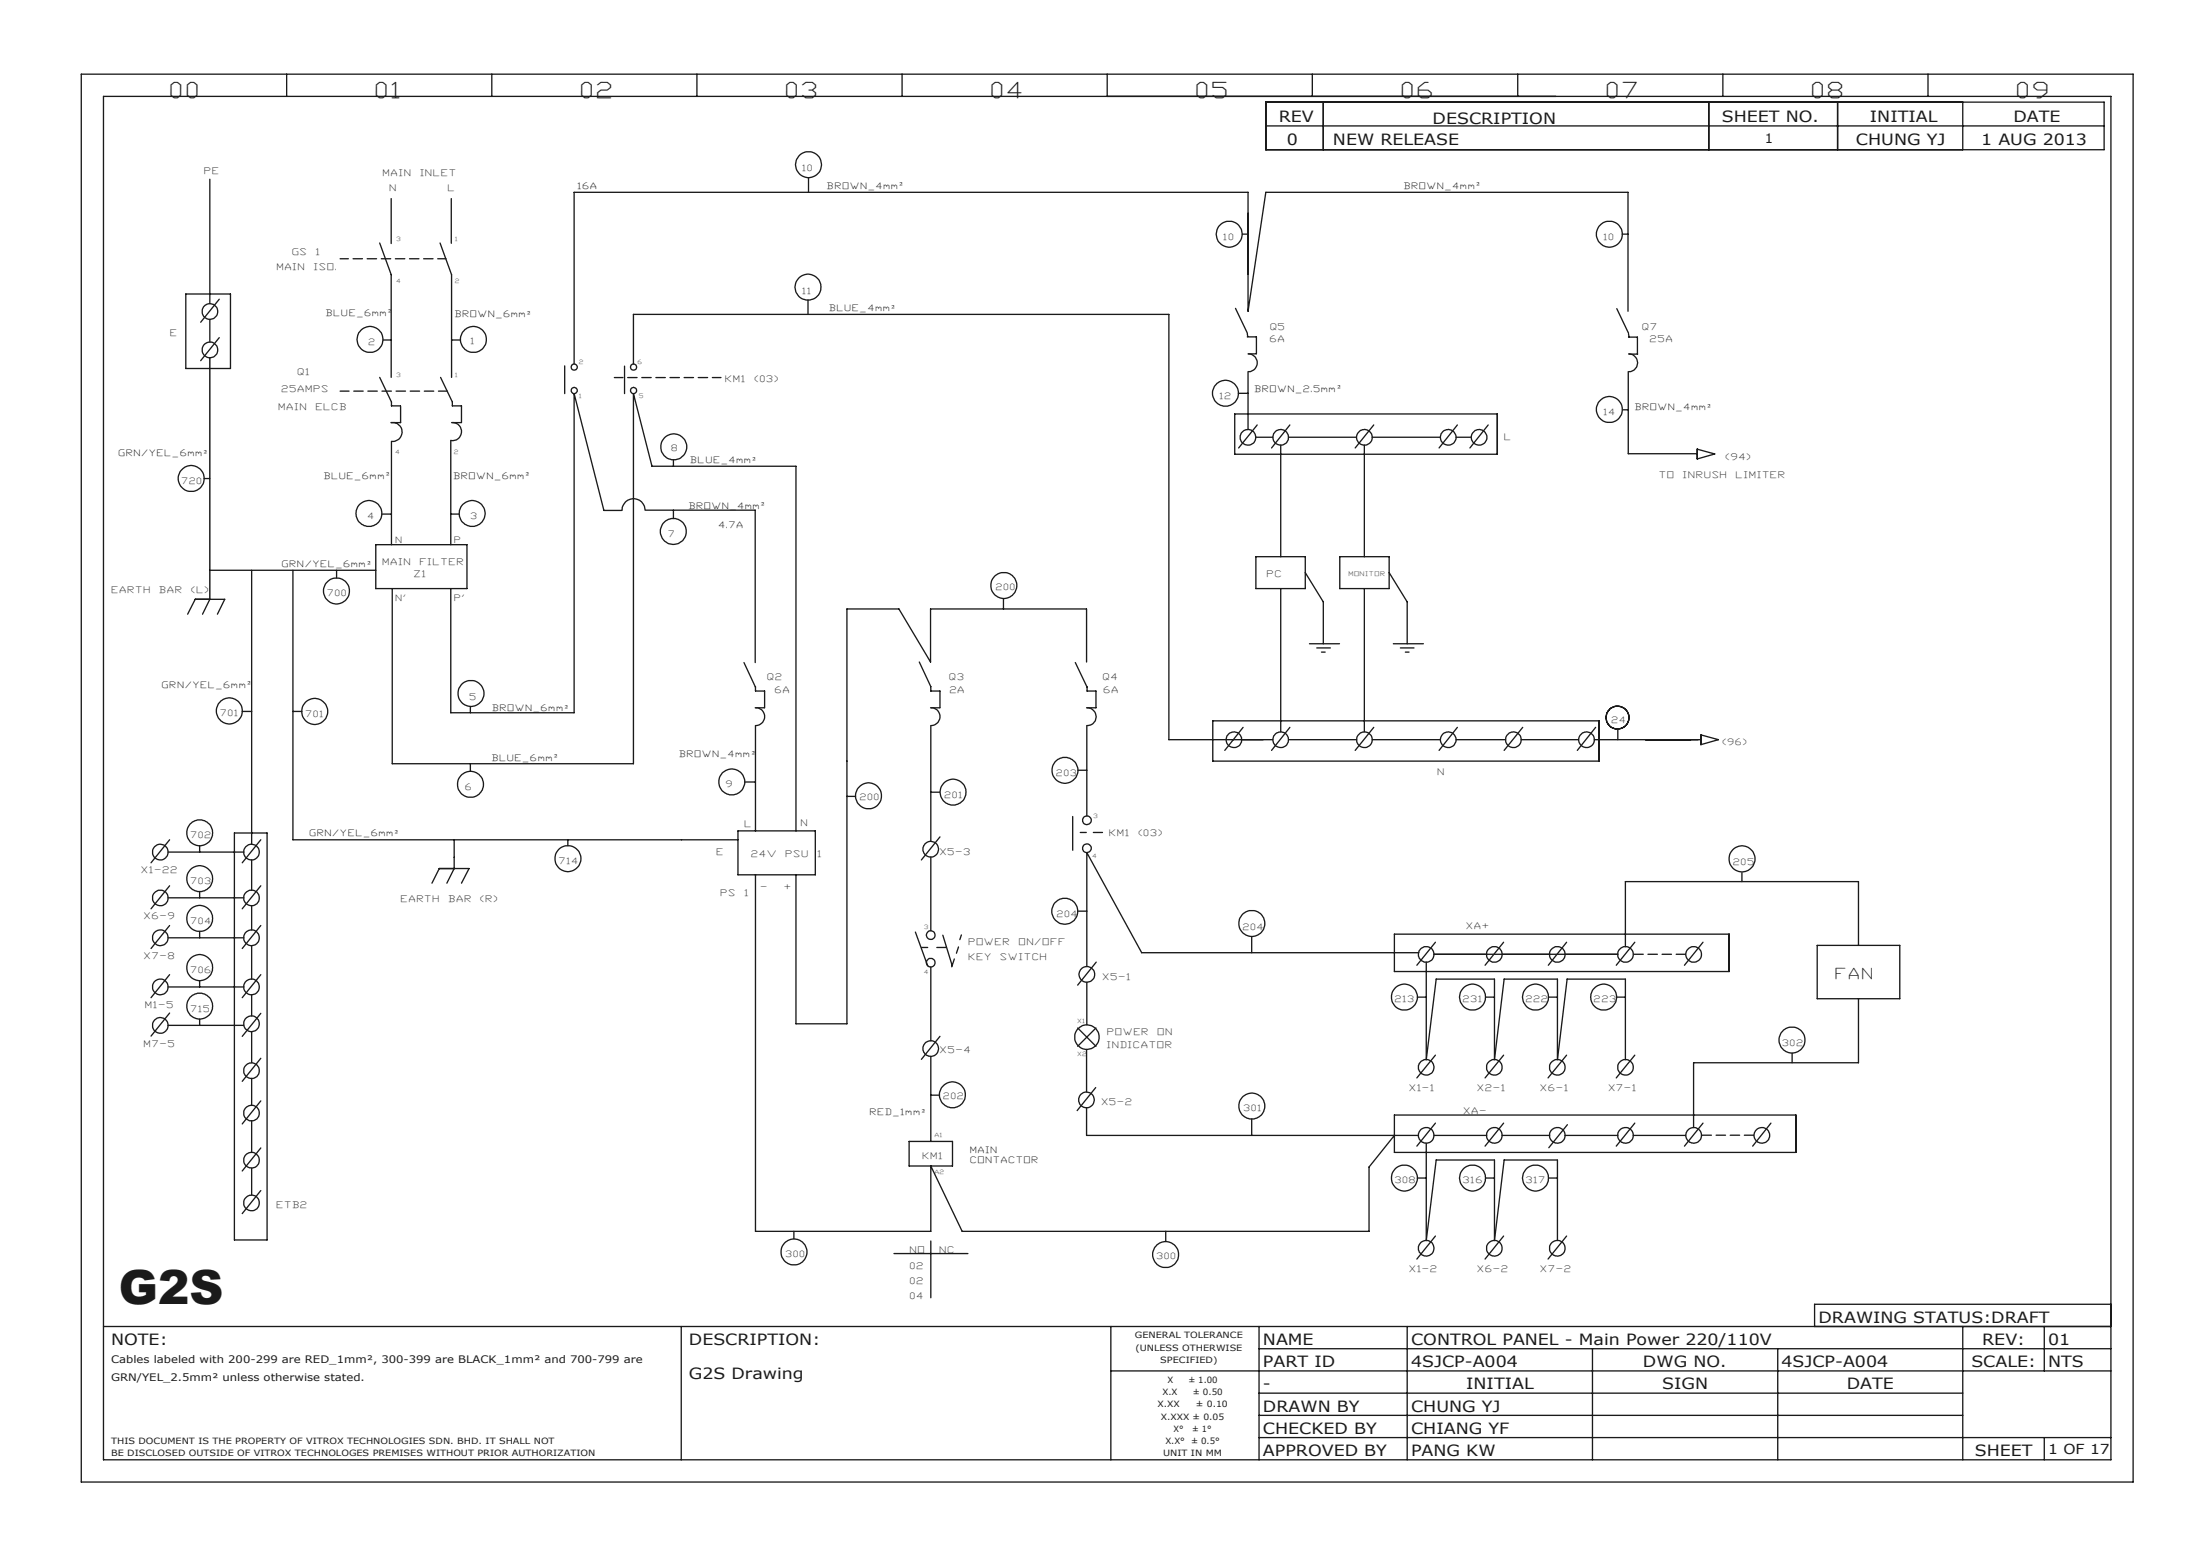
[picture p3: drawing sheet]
<svg xmlns="http://www.w3.org/2000/svg" width="297mm" height="210mm" viewBox="0 0 297 210" stroke-linecap="round" stroke-linejoin="round" font-family="sans-serif">
<g fill="none" stroke="#191924" stroke-width=".18">
<path d="M11 10h277v190h-277zM14 13h271v184h-271zM38.7 10v3M66.4 10v3M94.1 10v3M121.8 10v3M149.5 10v3M170.9 17h113.2M170.9 13.8h113.2v6.4h-113.2zM177.2 10v3M178.6 13.8v6.4M204.9 10v3"/>
<path d="M230.7 13.8v6.4M232.6 10v3M248.1 13.8v6.4M260.3 10v3M265 13.8v6.4M25.1 39.7h6v10h-6zM28.3 24.2v16.8M51.3 32.8l1.5 4.3v13.8M52.8 26.8v6.1M59.4 32.8l1.6 4.3v13.8M60.9 26.8v6M109.1 24v2"/>
<path d="M167.7 31.6h.8M219 31.6h.8M28.3 43.1v3.1M29.6 45.6l-2.5 3.1M29.6 40.4l-2.5 3.1M51.3 50.9l1.5 3.3v.6h1.2M51.7 45.9h1.1M54.1 54.8v2.2h-1.3a1.28 1.28 0 0 1 1.5 1.3 1.28 1.28 0 0 1-1.5 1.3v13.9M59.5 50.9l1.6 3.3M61 57h1.3M61 45.9h1.2M61.1 57a1.21 1.21 0 0 1 1.2 1.4 1.21 1.21 0 0 1-1.4 1v14.1"/>
<path d="M61.1 54.3v.5h1.2v2.2M76.2 49.4v3.7M84.3 49.4v3.7M85.5 49.1v-6.7h72.3v57.4h14M109.1 40.5v1.9M166.7 55.9h35.4v5.4h-35.4zM166.8 41.6l1.6 3.3M167.2 53.1h1.3M168.4 45l.1 .4M168.4 45.5h1.2v2.2M169.5 59h2.3M169.6 47.8h-1.1a1.2 1.2 0 0 1 1.2 1.2 1.2 1.2 0 0 1-1.2 1.2v7.8"/>
<path d="M169.7 57.4l-2.5 3.1M174 59h9.1M174.1 57.4l-2.4 3.1M185.2 59h9.3M185.5 57.4l-2.5 3.1M196.6 59h2M196.7 57.4l-2.4 3.1M200.9 57.4l-2.5 3.1M218.3 41.7l1.6 3.3M219.1 55.3h.7M219.8 42v-16h-48.9l-2.4 16v-16h-91v23.1M219.8 47.8a1.2 1.2 0 0 1 1.3 1.2 1.2 1.2 0 0 1-1.3 1.2v11h9.3"/>
<path d="M219.9 45.5h1.2v2.3M219.9 45.1v.4M219.9 47.8h1.2M27.6 64.6h.7M28.4 77h22.3M34 77v36.9M39.5 77v36.3h60.1M45.4 77v1M50.7 73.5h12.3v5.9h-12.3zM51.5 69.4h1.3M53 79.5v23.6h32.5v-50l2.5 9.8h19.5v49.2M60.9 79.5v16.7h16.6v-43.1l4 15.8h2.5a1.57 1.57 0 0 1 1.5-1.6 1.57 1.57 0 0 1 1.6 1.6h14.9v20.5"/>
<path d="M60.9 69.4h1.1M90.9 62v.9M90.9 68.9v1.1M169.5 75.1h6.7v4.3h-6.7zM172.9 60.1v15M172.9 79.4v19.4M176.2 77.3l2.4 3.9v5.7M180.9 75.1h6.6v4.3h-6.6zM184.2 60.1v15M184.2 79.4v19.4M187.5 77.3l2.5 3.9v5.7M229.1 60.6v1.3l2.4-.6-2.3-.7"/>
<path d="M25.3 82.9l1.1-2h3.9l-.9 2M28.3 80.9l-1 2M32.7 96h1.3M39.5 96h1.2M63.5 95.3v.9M100.4 89.4l1.6 3.3M102 95.5h1.2M102 93.3h1.2v2.2M102 92.7v.5M102 95.5a1.2 1.2 0 0 1 1.2 1.2 1.2 1.2 0 0 1-1.2 1.2v14.2M124.1 89.4l1.6 3.3v.6h1.2v2.2M125.6 95.5h1.3"/>
<path d="M125.7 95.5a1.2 1.2 0 0 1 1.2 1.2 1.2 1.2 0 0 1-1.2 1.2v15.7M135.5 80.8v1.4M145.2 89.4l1.6 3.3M146.6 82.2h-21v7.2l-4.2-7.2h-7.1v56h-6.8v-20.1M146.7 82.2v7.2M146.7 95.5a1.2 1.2 0 0 1 1.3 1.2 1.2 1.2 0 0 1-1.3 1.2v12.2M146.8 92.7v.6h1.2v2.2h-1.3M163.7 97.3h52.2v5.4h-52.2zM167.8 98.2l-2.5 3.1M174 99.8h9.1M174.1 98.2l-2.4 3.1M176.8 86.9h4"/>
<path d="M177.8 87.4h1.8M178.4 88h.5M185.2 99.8h9.3M185.5 98.2l-2.5 3.1M188.1 86.9h4.1M189.1 87.4h1.8M189.7 88h.5M196.6 99.8h6.6M196.7 98.2l-2.4 3.1M205.4 99.8h7.7M205.6 98.2l-2.5 3.1M215.2 99.8h14.4"/>
<path d="M215.4 98.2l-2.5 3.1M218.4 98.4v1.4M229.6 99.2v1.3l2.4-.7-2.3-.6M22.7 115h10.2M22.9 119.5l-2.5 3.2M22.9 113.3l-2.5 3.1M27 114.2v.8M31.6 112.4h4.5v54.9h-4.5zM34 116.1v4M35.2 113.3l-2.5 3.1M35.2 119.5l-2.5 3.2M58.3 119.2l1-2h4l-1 2"/>
<path d="M61.3 113.3v3.9l-1 2M63.5 103.1v1M76.7 113.3v.8M99.6 112.1h10.5v6h-10.5zM100.5 105.5h1.5M102 118.1v48.1h23.7v-8.8l4.2 8.8h54.9v-8.7l3.4-4.3M114.3 107.5h1.2M125.7 115.7v9.9M125.7 106.9h1.2M126.9 113l-2.5 3.1M144.8 110.2v4.6M145.5 104h1.2"/>
<path d="M145.8 112.4h.8M147.6 112.4h1.2M235.2 117.8v1.2M22.7 121.2h10.2M22.7 133.2h10.2M22.7 138.4h10.2M22.7 126.6h10.2M22.9 131.5l-2.5 3.1M22.9 124.9l-2.5 3.1M22.9 136.7l-2.5 3.1M27 120.3v.9M27 125.7v.9"/>
<path d="M27 132.4v.8M27 137.5v.9M34 122.2v3.3M34 127.6v4.5M34 134.3v2.8M34 139.2v4.2M35.2 131.5l-2.5 3.1M35.2 124.9l-2.5 3.1M35.2 136.8l-2.5 3.1M123.6 125.8l1.6 4.5M124.4 127.9h.8M125.7 130.5v10"/>
<path d="M126.5 127.9h1.2M126.9 139.9l-2.5 3.1M127.3 126.2l1.3 4.1M128.8 129.4l-.3 1.1M129.4 127.8l-.3 .8M129.8 126.2l-.2 .6M145.5 123h1.2M145.5 138.7l2.5 2.5M146.7 132.6v5.7M148 138.7l-2.5 2.5M148 129.8l-2.5 3.2M169 126.4v2.2"/>
<path d="M188.2 126.1h45.2v5h-45.2zM191.3 134.6h1.2M191.6 128.6h-37.5l-7.4-13.5v15.3M192.5 129.8v13.2l1.4-10.9h7.9v10.9l1.3-10.9h7.2v10.9l1.3-10.9h7.8v10.9M193.6 128.8h24.8M193.8 127.2l-2.5 3.1M200.6 134.6h1.2M203 127.2l-2.5 3.1M209.1 134.6h1.2M211.5 127.2l-2.5 3.1M218.3 134.6h1.1M220.7 127.2l-2.5 3.1"/>
<path d="M229.9 127.2l-2.5 3.1M245.3 127.6h11.2v7.2h-11.2zM250.9 127.6v-8.6h-31.5v8.8M250.9 134.8v8.6h-22.3v8.8M34 145.5v3.7M34 151.3v4.2M34 157.6v3.7M35.2 142.8l-2.5 3.1M35.2 148.6l-2.5 3.1M35.2 154.9l-2.5 3.1M122.7 154h5.9v3.4h-5.9zM125.7 142.6v11.4"/>
<path d="M125.7 147.8h1.1M146.7 141.6v5.8M146.7 149.5v3.7h44.8M147.9 146.8l-2.5 3.1M169 151v2.2M188.2 150.5h54.2v5h-54.2zM191.3 159h1.2M192.5 154.3v13.1l1.4-10.8h7.9v10.8l1.3-10.8h7.2v10.8M193.6 153.2h7.1M193.8 142.4l-2.5 3.1M193.8 151.6l-2.5 3.1M200.6 159h1.2"/>
<path d="M202.8 153.2h6.4M203 142.4l-2.5 3.1M203 151.6l-2.5 3.1M209.1 159h1.2M211.3 153.2h7.1M211.5 142.4l-2.5 3.1M211.6 151.8l-2.5 3.1M220.5 153.2h7.1M220.7 142.4l-2.5 3.1M220.7 151.6l-2.5 3.1M229.9 151.6l-2.5 3.1M239.1 151.6l-2.5 3.1"/>
<path d="M241.9 142.1v1.3M14 179h271M35.2 160.7l-2.5 3.1M92 179v18M107.2 166.2v1M120.7 169.2h10M125.7 167.5v7.6M150 179v18M157.4 166.2v1.4M170 179v18M190 179v18M193.8 166.8l-2.5 3.1"/>
<path d="M203 166.8l-2.5 3.1M211.5 166.8l-2.5 3.1M265 179v18M276 179v6M285 176h-40v3M150 185h135M170 182h115M170 188h95M170 191h95M170 194h115M215 182v15M240 182v15"/>
<path d="M276 194v3"/>
<circle cx="109.1" cy="38.8" r="1.76"/>
<circle cx="109.2" cy="22.2" r="1.76"/>
<circle cx="166" cy="31.6" r="1.76"/>
<circle cx="217.3" cy="31.6" r="1.75"/>
<circle cx="28.3" cy="47.2" r="1.05"/>
<circle cx="28.3" cy="42" r="1.05"/>
<circle cx="50" cy="45.8" r="1.76"/>
<circle cx="63.9" cy="45.8" r="1.75"/>
<circle cx="77.5" cy="49.5" r=".42"/>
<circle cx="77.5" cy="52.7" r=".41"/>
<circle cx="85.5" cy="49.5" r=".42"/>
<circle cx="85.5" cy="52.7" r=".41"/>
<circle cx="165.4" cy="53.1" r="1.75"/>
<circle cx="168.5" cy="59" r="1.06"/>
<circle cx="172.9" cy="59" r="1.06"/>
<circle cx="184.2" cy="59" r="1.06"/>
<circle cx="195.5" cy="59" r="1.06"/>
<circle cx="199.7" cy="59" r="1.06"/>
<circle cx="217.3" cy="55.3" r="1.75"/>
<circle cx="25.8" cy="64.6" r="1.75"/>
<circle cx="45.4" cy="79.7" r="1.75"/>
<circle cx="49.8" cy="69.3" r="1.74"/>
<circle cx="63.8" cy="69.3" r="1.76"/>
<circle cx="90.9" cy="71.7" r="1.74"/>
<circle cx="91" cy="60.3" r="1.76"/>
<circle cx="135.5" cy="79" r="1.75"/>
<circle cx="31" cy="95.9" r="1.75"/>
<circle cx="42.5" cy="96" r="1.76"/>
<circle cx="63.6" cy="93.6" r="1.76"/>
<circle cx="166.6" cy="99.8" r="1.06"/>
<circle cx="172.9" cy="99.8" r="1.06"/>
<circle cx="184.2" cy="99.8" r="1.06"/>
<circle cx="195.5" cy="99.8" r="1.06"/>
<circle cx="204.3" cy="99.8" r="1.06"/>
<circle cx="214.2" cy="99.8" r="1.06"/>
<circle cx="218.4" cy="96.9" r="1.55"/>
<circle cx="21.6" cy="115" r="1.05"/>
<circle cx="27" cy="118.6" r="1.76"/>
<circle cx="27" cy="112.4" r="1.75"/>
<circle cx="33.9" cy="115" r="1.05"/>
<circle cx="63.5" cy="105.8" r="1.75"/>
<circle cx="76.7" cy="115.9" r="1.76"/>
<circle cx="98.8" cy="105.5" r="1.75"/>
<circle cx="117.2" cy="107.4" r="1.74"/>
<circle cx="125.7" cy="114.6" r="1.06"/>
<circle cx="128.7" cy="106.9" r="1.76"/>
<circle cx="143.8" cy="104" r="1.75"/>
<circle cx="146.7" cy="110.7" r=".59"/>
<circle cx="146.7" cy="114.5" r=".59"/>
<circle cx="235.2" cy="115.9" r="1.76"/>
<circle cx="21.6" cy="126.6" r="1.05"/>
<circle cx="21.6" cy="133.2" r="1.05"/>
<circle cx="21.6" cy="138.4" r="1.05"/>
<circle cx="21.6" cy="121.2" r="1.04"/>
<circle cx="27" cy="124" r="1.76"/>
<circle cx="27" cy="130.6" r="1.76"/>
<circle cx="27" cy="135.8" r="1.75"/>
<circle cx="33.9" cy="126.6" r="1.05"/>
<circle cx="33.9" cy="138.2" r="1.05"/>
<circle cx="33.9" cy="133.2" r="1.05"/>
<circle cx="34" cy="121.2" r="1.04"/>
<circle cx="125.6" cy="126.2" r=".59"/>
<circle cx="125.6" cy="129.9" r=".58"/>
<circle cx="143.7" cy="123" r="1.74"/>
<circle cx="146.7" cy="131.5" r="1.06"/>
<circle cx="146.7" cy="140" r="1.65"/>
<circle cx="169" cy="124.6" r="1.75"/>
<circle cx="189.6" cy="134.6" r="1.76"/>
<circle cx="192.6" cy="128.8" r="1.05"/>
<circle cx="198.8" cy="134.6" r="1.76"/>
<circle cx="201.7" cy="128.8" r="1.04"/>
<circle cx="207.3" cy="134.6" r="1.76"/>
<circle cx="210.2" cy="128.8" r="1.04"/>
<circle cx="216.5" cy="134.6" r="1.76"/>
<circle cx="219.4" cy="128.8" r="1.05"/>
<circle cx="228.6" cy="128.8" r="1.05"/>
<circle cx="33.9" cy="144.5" r="1.05"/>
<circle cx="33.9" cy="156.6" r="1.05"/>
<circle cx="34" cy="150.2" r="1.04"/>
<circle cx="125.7" cy="141.5" r="1.06"/>
<circle cx="128.6" cy="147.8" r="1.74"/>
<circle cx="146.7" cy="148.4" r="1.06"/>
<circle cx="169" cy="149.3" r="1.75"/>
<circle cx="189.6" cy="159" r="1.76"/>
<circle cx="192.5" cy="153.2" r="1.06"/>
<circle cx="192.6" cy="144" r="1.05"/>
<circle cx="198.8" cy="159" r="1.76"/>
<circle cx="201.7" cy="153.2" r="1.05"/>
<circle cx="201.7" cy="144" r="1.04"/>
<circle cx="207.3" cy="159" r="1.76"/>
<circle cx="210.2" cy="153.2" r="1.05"/>
<circle cx="210.2" cy="144" r="1.04"/>
<circle cx="219.4" cy="153.2" r="1.06"/>
<circle cx="219.4" cy="144" r="1.05"/>
<circle cx="228.6" cy="153.2" r="1.06"/>
<circle cx="237.8" cy="153.2" r="1.06"/>
<circle cx="241.9" cy="140.4" r="1.75"/>
<circle cx="33.9" cy="162.3" r="1.05"/>
<circle cx="107.2" cy="169" r="1.75"/>
<circle cx="157.4" cy="169.3" r="1.75"/>
<circle cx="192.5" cy="168.5" r="1.06"/>
<circle cx="201.7" cy="168.5" r="1.05"/>
<circle cx="210.2" cy="168.5" r="1.05"/>
</g>
<path d="M28.3 48.3v32.6" fill="none" stroke="#000" stroke-width=".18"/>
<path d="M45.9 52.8h14.5M82.9 51h14.4" fill="none" stroke="#191924" stroke-width=".18" stroke-dasharray="1.3 .6" stroke-dashoffset=".1"/>
<path d="M45.9 34.9h14.3" fill="none" stroke="#191924" stroke-width=".18" stroke-dasharray="1.3 .6" stroke-dashoffset=".2"/>
<path d="M220.5 128.8h7.1M229.7 153.2h7.1" fill="none" stroke="#191924" stroke-width=".18" stroke-dasharray="1.3 .6" stroke-dashoffset="-.1"/>
<text font-size="6.3" fill="#191924" x="16.1" y="175.9">G2S</text>
<g font-size="2.9" fill="#191924">
<text x="23.1" y="13.2">00</text>
<text x="50.8" y="13.2">01</text>
<text x="78.5" y="13.2">02</text>
<text x="106.2" y="13.2">03</text>
<text x="133.9" y="13.2">04</text>
<text x="161.6" y="13.2">05</text>
<text x="189.3" y="13.2">06</text>
<text x="217" y="13.2">07</text>
<text x="244.7" y="13.2">08</text>
<text x="272.4" y="13.2">09</text>
</g>
<g font-size="2.1" fill="#191924">
<text x="172.6" y="16.5">REV</text>
<text x="193.4" y="16.7">DESCRIPTION</text>
<text x="232.4" y="16.5">SHEET NO.</text>
<text x="252.4" y="16.5">INITIAL</text>
<text x="271.8" y="16.5">DATE</text>
<text x="173.7" y="19.5">0</text>
<text x="180" y="19.6">NEW RELEASE</text>
<text x="250.6" y="19.6">CHUNG YJ</text>
<text x="267.5" y="19.5">1 AUG 2013</text>
<text x="245.5" y="178.5">DRAWING STATUS:DRAFT</text>
<text x="15" y="181.5">NOTE:</text>
<text x="93" y="181.5">DESCRIPTION:</text>
<text x="170.5" y="181.5">NAME</text>
<text x="170.5" y="184.5">PART ID</text>
<text x="190.5" y="184.5">4SJCP-A004</text>
<text x="190.5" y="181.5">CONTROL PANEL - Main Power 220/110V</text>
<text x="221.8" y="184.5">DWG NO.</text>
<text x="240.5" y="184.5">4SJCP-A004</text>
<text x="266.1" y="184.5">SCALE:</text>
<text x="267.6" y="181.5">REV:</text>
<text x="276.5" y="184.5">NTS</text>
<text x="276.5" y="181.5">01</text>
<text x="93" y="186.1">G2S Drawing</text>
<text x="170.5" y="187.5">-</text>
<text x="170.5" y="190.5">DRAWN BY</text>
<text x="190.5" y="190.5">CHUNG YJ</text>
<text x="197.9" y="187.5">INITIAL</text>
<text x="224.4" y="187.5">SIGN</text>
<text x="249.3" y="187.5">DATE</text>
<text x="170.5" y="193.5">CHECKED BY</text>
<text x="170.5" y="196.5">APPROVED BY</text>
<text x="190.5" y="193.5">CHIANG YF</text>
<text x="190.5" y="196.5">PANG KW</text>
<text x="266.6" y="196.5">SHEET</text>
</g>
<text font-size="2" fill="#191924" x="247.9" y="132.1">FAN</text>
<text font-size="1.9" fill="#191924" x="276.5" y="196.3">1 OF 17</text>
<text font-size="1.8" fill="#191924" x="238.3" y="19.3">1</text>
<g font-size="1.4" fill="#191924">
<text x="15" y="184">Cables labeled with 200-299 are RED_1mm², 300-399 are BLACK_1mm² and 700-799 are</text>
<text x="15" y="186.4">GRN/YEL_2.5mm² unless otherwise stated.</text>
</g>
<g font-size="1.2" fill="#191924">
<text x="27.6" y="23.5">PE</text>
<text x="51.8" y="23.7">MAIN</text>
<text x="56.8" y="23.7">INLET</text>
<text x="108.4" y="23">10</text>
<text x="52.7" y="25.8">N</text>
<text x="60.6" y="25.8">L</text>
<text x="39.5" y="34.4">GS</text>
<text x="42.7" y="34.4">1</text>
<text x="165.2" y="32.3">10</text>
<text x="216.6" y="32.3">10</text>
<text x="37.5" y="36.4">MAIN</text>
<text x="42.5" y="36.4">ISO.</text>
<text x="108.4" y="39.7">11</text>
<text x="23.1" y="45.4">E</text>
<text x="49.8" y="46.5">2</text>
<text x="63.6" y="46.5">1</text>
<text x="171.5" y="46.2">6A</text>
<text x="171.5" y="44.5">Q5</text>
<text x="221.8" y="44.5">Q7</text>
<text x="222.8" y="46.2">25A</text>
<text x="38.1" y="52.9">25AMPS</text>
<text x="40.3" y="50.6">Q1</text>
<text x="98" y="51.6">KM1</text>
<text x="101.9" y="51.6">(03)</text>
<text x="164.7" y="53.8">12</text>
<text x="37.7" y="55.4">MAIN</text>
<text x="42.7" y="55.4">ELCB</text>
<text x="203.2" y="59.4">L</text>
<text x="216.6" y="56">14</text>
<text x="24.6" y="65.3">720</text>
<text x="90.7" y="60.9">8</text>
<text x="224.1" y="64.5">TO</text>
<text x="227.3" y="64.5">INRUSH</text>
<text x="233" y="62.1">(94)</text>
<text x="234.4" y="64.5">LIMITER</text>
<text x="49.7" y="70">4</text>
<text x="63.6" y="70">3</text>
<text x="51.7" y="76.2">MAIN</text>
<text x="53.5" y="73.2">N</text>
<text x="55.9" y="77.9">Z1</text>
<text x="56.8" y="76.2">FILTER</text>
<text x="61.4" y="73.2">P</text>
<text x="90.3" y="72.5">7</text>
<text x="171.1" y="77.8">PC</text>
<text x="15.2" y="80">EARTH</text>
<text x="21.6" y="80">BAR</text>
<text x="25.9" y="80">(L)</text>
<text x="44.3" y="80.5">700</text>
<text x="53.5" y="81">N'</text>
<text x="61.4" y="81">P'</text>
<text x="134.5" y="79.6">200</text>
<text x="63.5" y="94.5">5</text>
<text x="103.7" y="91.8">Q2</text>
<text x="104.7" y="93.5">6A</text>
<text x="128.2" y="91.8">Q3</text>
<text x="128.3" y="93.5">2A</text>
<text x="149" y="91.8">Q4</text>
<text x="149.1" y="93.5">6A</text>
<text x="29.8" y="96.7">701</text>
<text x="41.3" y="96.7">701</text>
<text x="217.7" y="97.6">24</text>
<text x="232.6" y="100.6">(96)</text>
<text x="62.9" y="106.6">6</text>
<text x="98.1" y="106.3">9</text>
<text x="127.6" y="107.6">201</text>
<text x="142.7" y="104.7">203</text>
<text x="194.1" y="104.6">N</text>
<text x="25.8" y="113.1">702</text>
<text x="100.6" y="111.6">L</text>
<text x="108.2" y="111.5">N</text>
<text x="116.2" y="108">200</text>
<text x="149.8" y="112.9">KM1</text>
<text x="153.8" y="112.9">(03)</text>
<text x="19.2" y="117.9">X1-22</text>
<text x="25.8" y="119.3">703</text>
<text x="75.5" y="116.6">714</text>
<text x="96.8" y="115.3">E</text>
<text x="101.5" y="115.6">24V</text>
<text x="106.1" y="115.6">PSU</text>
<text x="110.4" y="115.6">1</text>
<text x="126.9" y="115.3">X5-3</text>
<text x="234.1" y="116.8">205</text>
<text x="19.5" y="124.1">X6-9</text>
<text x="25.8" y="124.7">704</text>
<text x="54.2" y="121.7">EARTH</text>
<text x="60.6" y="121.7">BAR</text>
<text x="64.9" y="121.7">(R)</text>
<text x="97.4" y="120.9">PS</text>
<text x="100.6" y="120.9">1</text>
<text x="102.8" y="120.1">-</text>
<text x="106" y="120.1">+</text>
<text x="142.8" y="123.7">204</text>
<text x="167.9" y="125.6">204</text>
<text x="198" y="125.4">XA+</text>
<text x="19.5" y="129.4">X7-8</text>
<text x="25.8" y="131.3">706</text>
<text x="130.8" y="127.5">POWER</text>
<text x="130.8" y="129.6">KEY</text>
<text x="135.1" y="129.6">SWITCH</text>
<text x="137.6" y="127.5">ON/OFF</text>
<text x="19.7" y="136.1">M1-5</text>
<text x="25.8" y="136.5">715</text>
<text x="148.9" y="132.3">X5-1</text>
<text x="188.4" y="135.2">213</text>
<text x="197.6" y="135.2">231</text>
<text x="206.1" y="135.2">222</text>
<text x="215.3" y="135.2">223</text>
<text x="19.5" y="141.3">M7-5</text>
<text x="127" y="142.1">X5-4</text>
<text x="149.5" y="141.5">INDICATOR</text>
<text x="149.6" y="139.7">POWER</text>
<text x="156.4" y="139.7">ON</text>
<text x="240.7" y="141.2">302</text>
<text x="127.4" y="148.4">202</text>
<text x="148.8" y="149.1">X5-2</text>
<text x="190.3" y="147.2">X1-1</text>
<text x="199.5" y="147.2">X2-1</text>
<text x="208" y="147.3">X6-1</text>
<text x="217.2" y="147.2">X7-1</text>
<text x="168" y="150">301</text>
<text x="197.7" y="150.4">XA-</text>
<text x="124.6" y="156.4">KM1</text>
<text x="188.4" y="159.7">308</text>
<text x="197.6" y="159.7">316</text>
<text x="206.1" y="159.7">317</text>
<text x="37.4" y="163.1">ETB2</text>
<text x="106.1" y="169.7">300</text>
<text x="122.9" y="173.3">02</text>
<text x="122.9" y="171.3">02</text>
<text x="122.9" y="169.1">NO</text>
<text x="126.9" y="169.1">NC</text>
<text x="156.2" y="169.9">300</text>
<text x="190.3" y="171.7">X1-2</text>
<text x="199.5" y="171.7">X6-2</text>
<text x="208" y="171.7">X7-2</text>
<text x="122.9" y="175.3">04</text>
<text x="153.2" y="180.6">GENERAL TOLERANCE</text>
<text x="153.3" y="182.3">(UNLESS OTHERWISE</text>
<text x="156.6" y="183.9">SPECIFIED)</text>
<text x="156.2" y="189.9">X.XX</text>
<text x="156.7" y="191.6">X.XXX ± 0.05</text>
<text x="156.9" y="188.3">X.X</text>
<text x="157.6" y="186.6">X</text>
<text x="160.4" y="186.6">± 1.00</text>
<text x="161" y="188.3">± 0.50</text>
<text x="161.5" y="189.9">± 0.10</text>
<text x="15" y="194.9">THIS DOCUMENT IS THE PROPERTY OF VITROX TECHNOLOGIES SDN. BHD. IT SHALL NOT</text>
<text x="15" y="196.5">BE DISCLOSED OUTSIDE OF VITROX TECHNOLOGES PREMISES WITHOUT PRIOR AUTHORIZATION</text>
<text x="157" y="196.6">UNIT IN MM</text>
<text x="157.3" y="194.9">X.X°</text>
<text x="158.4" y="193.2">X°</text>
<text x="160.8" y="194.9">± 0.5°</text>
<text x="161" y="193.2">± 1°</text>
</g>
<g font-size="1.2">
<text x="78" y="25.5">16A</text>
<text x="111.7" y="25.5">BROWN_4mm²</text>
<text x="189.6" y="25.5">BROWN_4mm²</text>
<text x="112" y="42">BLUE_4mm²</text>
<text x="44.1" y="42.6">BLUE_6mm²</text>
<text x="61.5" y="42.8">BROWN_6mm²</text>
<text x="169.4" y="52.9">BROWN_2.5mm²</text>
<text x="220.8" y="55.4">BROWN_4mm²</text>
<text x="16.1" y="61.6">GRN/YEL_6mm²</text>
<text x="43.8" y="64.6">BLUE_6mm²</text>
<text x="61.3" y="64.6">BROWN_6mm²</text>
<text x="93.3" y="62.5">BLUE_4mm²</text>
<text x="93.1" y="68.7">BROWN_4mm²</text>
<text x="97.1" y="71.2">4.7A</text>
<text x="38.1" y="76.6">GRN/YEL_6mm²</text>
<text x="22" y="92.8">GRN/YEL_6mm²</text>
<text x="66.5" y="96">BROWN_6mm²</text>
<text x="66.5" y="102.7">BLUE_6mm²</text>
<text x="91.8" y="102.2">BROWN_4mm²</text>
<text x="41.9" y="112.9">GRN/YEL_6mm²</text>
<text x="117.5" y="150.5">RED_1mm²</text>
<text x="131" y="155.6">MAIN</text>
<text x="131" y="156.9">CONTACTOR</text>
</g>
<g font-size=".8" fill="#191924">
<text x="53.6" y="32.5">3</text>
<text x="61.5" y="32.5">1</text>
<text x="53.6" y="38.2">4</text>
<text x="61.5" y="38.2">2</text>
<text x="53.6" y="50.9">3</text>
<text x="61.5" y="50.9">1</text>
<text x="78.2" y="49.1">2</text>
<text x="78.2" y="53.7">1</text>
<text x="86.2" y="49.1">6</text>
<text x="86.3" y="53.7">5</text>
<text x="53.4" y="61.2">4</text>
<text x="61.4" y="61.2">2</text>
<text x="182.1" y="77.7">MONITOR</text>
<text x="147.7" y="110.4">3</text>
<text x="147.6" y="115.7">4</text>
<text x="124.8" y="125.3">3</text>
<text x="124.8" y="131.4">4</text>
<text x="145.5" y="142.6">X2</text>
<text x="145.5" y="138">X1</text>
<text x="126.2" y="153.5">A1</text>
<text x="126.2" y="158.4">A2</text>
</g>
</svg>
